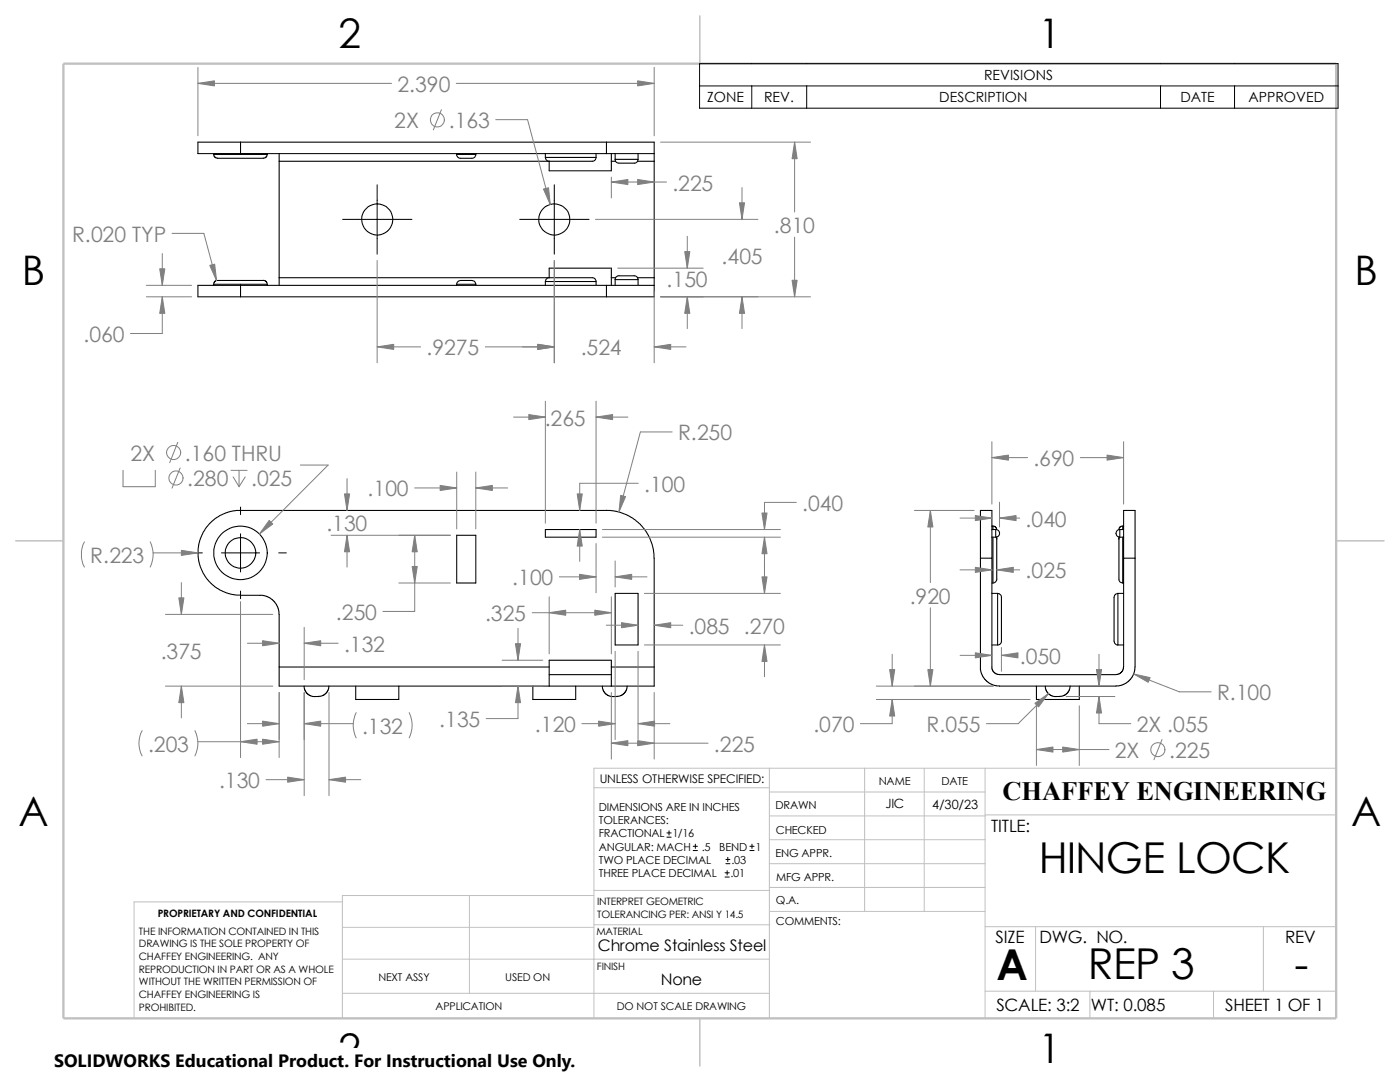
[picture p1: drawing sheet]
<svg xmlns="http://www.w3.org/2000/svg" width="279mm" height="216mm" viewBox="0 0 279 216" stroke-linecap="round" stroke-linejoin="round" font-family="sans-serif">
<g fill="none" stroke="#c0c0c0" stroke-width=".2">
<path d="M118.5 157.2h35M153.5 158h43.1M153.5 153.3v49.9M172.6 153.3v28.6M184.4 153.3v28.6M196.6 153.3v49.9M266.7 153.3h-148.2v49.9M68.3 180h-41.5v23.2M93.7 178.7v19.5M118.5 178.7h-50.2v24.5M118.5 177.7h35.1M153.5 162.8h43.1"/>
<path d="M153.5 167.6h43.1M153.5 172.3h43.1M153.5 177.1h43.1M196.6 162.6h70.1M68.3 191.4h85.2M68.3 198.2h85.2M68.3 185h50.2M118.5 184.5h35.1M153.6 181.9h43M196.6 184.9h70.1M196.6 197.8h70.1M206.7 184.9v12.9"/>
<path d="M217.5 197.8v5.4M242.2 197.8v5.4M252.1 184.9v12.9"/>
</g>
<path d="M139.7 3.1v9.6M3.1 107.9h9.6M266.7 107.9h9.5M139.7 203.2v9.5" fill="none" stroke="#c0c0c0" stroke-width=".21"/>
<path d="M12.7 12.7h254v190.5h-254z" fill="none" stroke="#c0c0c0" stroke-width=".47"/>
<g fill="none" stroke="#000" stroke-width=".21">
<path d="M42.7 30.8l.1 .5 .6 .3h9.2l.4-.2 .3-.6M42.7 30.8h10.6M42.7 30.6v.2M48 28.4h-8.5v2.2h8.5M48 30.6h73M48 28.4v2.2M48 28.4h73M53.3 30.6v.2M55.7 32.2v23.2M55.7 30.6v1.6M91.1 30.6v.2M91.1 30.8h3.9"/>
<path d="M95 30.6v.2M95 30.8a.73 .73 0 0 1-.8 .8h-2.3a.73 .73 0 0 1-.8-.8M108.8 30.6v.8M108.8 31.4h10.2M108.8 31.4a.8 .8 0 0 0 .8 .8v1.9h12.4v-1.9M119 30.6v.8M119 31.4a.73 .73 0 0 1-.8 .8h-62.5M121 28.4v2.2M121 30.6h9.6M121 28.4h9.6v2.2M122 32.2h.9M122 30.6v1.6"/>
<path d="M122.8 30.6v1.2M122.8 31.8h4.5M122.8 31.8a.72 .72 0 0 0 .7 .8h3.1a.73 .73 0 0 0 .7-.8M127.2 32.2h3.4M127.3 30.6v1.2M130.6 32.2v23.2M130.6 30.6v1.6M48 56.9h-8.5v2.3h8.5M48 56.9v2.3M48 59.2h73M48 56.9h73M52.6 56h-9.4l-.4 .2-.2 .5"/>
<path d="M52.6 55.9l.6 .3 .1 .5M53.3 56.7v.2M53.3 56.7h-10.6v.2M55.7 55.4h62.5a.78 .78 0 0 1 .8 .8M55.7 55.4v1.5M91.1 56.7v.2M91.1 56.7h3.9M95 56.7v.2M95 56.7a.8 .8 0 0 0-.8-.7h-2.3a.8 .8 0 0 0-.8 .7M108.8 56.2v.7M108.8 56.2h10.2M119 56.2v.7"/>
<path d="M121 56.9v2.3M121 56.9h9.6M122 55.4v-1.9h-12.4v1.9a.8 .8 0 0 0-.8 .8M122 55.4h.9M122 55.4v1.5M122.8 55.8v1.1M122.8 55.8h4.5M122.8 55.8a.73 .73 0 0 1 .7-.8h3.1a.78 .78 0 0 1 .7 .8M127.2 55.4h3.4M127.3 55.8v1.1M130.6 56.9v2.3h-9.6M130.6 55.4v1.5"/>
<path d="M91.1 106.8h3.9v9.5h-3.9zM108.8 105.7h10.2v1.5h-10.2zM122.8 118.4h4.5v10.3h-4.5zM195.7 111.4v22.2l.5 1.5 .6 .7 1.4 .9 1.3 .2h23.2l1.5-.3 1.1-.8 .6-.7 .6-1.5v-22.2M195.7 111.4v-9.5h2.3v9.5M195.7 111.4h2.3M198 105h.2v.7M198 111.4v22l.5 .9 1 .3h23.2l.9-.3 .4-.4 .2-.8v-21.7M198 118.4h1.1M198 107.2h.7M198 116.3h.2M198 105.7h.7"/>
<path d="M198.2 104.9l.4 .2 .3 .6M198.2 107.2v9.1M198.7 105.7a.76 .76 0 0 1 .8 .7 .76 .76 0 0 1-.8 .8M198.7 105.7v1.5M198.8 107.2l.1 .4M198.9 107.6v8a.78 .78 0 0 1-.7 .7M198.9 107.1v.5M199.1 118.4v10.3M199.1 118.4a.8 .8 0 0 1 .8 .8v8.7a.73 .73 0 0 1-.8 .8M223.1 118.4h1.1M223.1 118.4v10.3M223.1 118.4a.9 .9 0 0 0-.8 .8v8.7a.8 .8 0 0 0 .8 .8"/>
<path d="M223.3 107.6v8a.73 .73 0 0 0 .8 .7M223.3 107.1v.5M223.4 107.2l-.1 .4M223.5 105.7a.76 .76 0 0 0-.8 .7 .76 .76 0 0 0 .8 .8M223.5 107.2h.7M223.5 105.7h.7M223.5 105.7v1.5M224.1 105v.7M224.1 116.3h.1M224.1 105h.1M224.1 107.2v9.1M224.1 105l-.5 .1-.3 .6"/>
<path d="M224.2 111.4h2.3M224.2 111.4v-9.5h2.3v9.5M55.7 133.1v-10.5l-.2-1.3-.6-1.1-1-.9-1.2-.5-5.5-.1-2-.4-1.1-.5-1.3-.7-1.1-1.1-1.1-1.5-.6-1.4-.5-2v-1.6l.5-2 .5-1.1 .7-1.2 1.1-1.2 1.5-1.1 1.4-.6 2-.4 73.8-.1 2.8 .4 2.5 1.2 1.5 1.3 1.6 2.1 .9 2.6 .3 2v21.7M55.7 133.1h53.9M60.7 136.9l.1 .8 .7 .9 .7 .3 .6 .1 1.2-.1 .8-.3 .6-.6 .3-1.1M71 136.9v2.7h8.6v-2.7M106.3 136.9v2.7h8.6v-2.7M109.6 133.1v-1.4h12.4v1.4M109.6 134.6h12.4M109.6 133.1v3.8M120.2 136.9l.2 .8 .6 .9 .8 .3 .5 .1 1.2-.1 .8-.3 .6-.6 .3-1.1M122 133.1h8.6"/>
<path d="M122 133.1v3.8M130.6 133.1v3.8h-74.9v-3.8M198 128.7h1.1M206.8 136.9v2.7h8.6v-2.7M208.6 136.9l.1 .8 .7 .9 .7 .3 .6 .1 1.2-.1 .8-.3 .6-.6 .3-1.1M223.1 128.7h1.1"/>
<circle cx="75.3" cy="43.8" r="3.1"/>
<circle cx="110.6" cy="43.8" r="3.1"/>
<circle cx="48" cy="110.3" r="3.1"/>
<circle cx="48" cy="110.3" r="5.3"/>
</g>
<g fill="none" stroke="#000" stroke-width=".2">
<path d="M139.6 12.7h127.4v8.9h-127.4zM139.6 17.1h127.4M150 17.1v4.5M161 17.1v4.5M231.6 17.1v4.5M246.4 17.1v4.5M75.3 36.9v13.8M110.6 36.9v13.8M68.4 43.8h13.8M103.7 43.8h13.9M38.9 110.3h1.5M44.2 110.3h7.6"/>
<path d="M48 101.2v1.5M48 106.5v7.6M48 117.9v1.6M55.6 110.3h1.5M133.1 167h.8M133.1 166.2h.8M133.5 165.8v.8M138.3 169.7h.9M138.3 168.9h.9M138.8 168.4v.9M144.7 175h.8M144.7 174.2h.8"/>
<path d="M144.9 172.3h.8M144.9 171.5h.8M145.1 173.7v.9M145.2 171.1v.8M149.6 169.7h.9M149.6 168.9h.9M150.1 168.4v.9"/>
</g>
<g fill="none" stroke="#808080" stroke-width=".2">
<path d="M39.5 13.5v13.6M39.5 16.6h38.6M91.1 16.6h39.5M130.6 13.5v13.6M88.1 21.9l-1.6 4M98.9 23.9h6.4l4.5 16.9M122 35.3v4.2M122 36.3h11M131.8 28.4h30M148.1 37.4v6.4M158.6 28.4v13.9M29.2 59.2h9"/>
<path d="M29.2 56.9h9M32.4 59.2v7.3h-6.4M32.4 50.6v6.3M34.3 46.6h6.4l2.5 9.4M75.3 52v20.4M110.6 52v20.4M118.8 43.8h32.5M123.3 53.5h17M130.6 58.2v14.2M131.8 59.2h30M137.2 47.2v6.3M137.2 59.2v6.4"/>
<path d="M148.1 59.2v6.4M158.6 47.3v11.9M75.3 69.2h8.6M96.9 69.2h13.7M130.6 69.2h6.3M24.6 93.9v3.2h6.4v-3.2M35.5 88.3l-1.6 4M35.9 93.4l-1.6 4M46.1 93.9h3.2M46.5 95.2l1.2 1.9M47.7 93.9v3.2M48.9 95.2l-1.2 1.9"/>
<path d="M59.9 92.8h5.6l-13.7 13.8M69.3 95.5v6.4M82.8 97.4h8.3M91.1 94.2v11.3M95 94.2v11.3M95 97.4h6.3M102.5 83.2h6.3M108.8 80.1v24.3M119 83.2h6.3M119 80.1v24.3M127.4 96.4h-11.7v5.5M134.2 86.2h-6.4l-4.3 16"/>
<path d="M198 88.1v12.5M198 91.3h7.1M215.6 91.3h8.6M224.2 88.1v12.5M16.8 108.1a5.6 5.6 0 0 0 0 5.1M30 108.1a5.6 5.6 0 0 1 0 5.1M30.6 110.3h8.9M36.2 116.2v6.4M66.1 106.8h23.8M69.3 106.8v6.4M79.6 116.3h10.3M82.8 106.8v15.2h-6.4"/>
<path d="M109.6 119.1v11.4M111.6 115.1h7.4M115.7 105.7v6.3M119 108.5v9.8M120.2 105.7h35.5M120.2 107.2h35.5M122 119.1v11.4M122.8 111.9v5.2M122.8 115.1h6.3M128.6 118.4h27.1M152.6 107.2v11.2M158.9 100.2h-6.3v5.5"/>
<path d="M182.5 101.9h11.9M185.7 101.9v14.3M191.6 103.4h6.4M191.6 113.7h6.4M198.9 113.7h4.6M199.5 103.4h4M199.5 100.2v5M33 136.9h21.4M33 122.6h21.4M36.2 136.9v6.4M48 120.1v31.1M49.4 128.4h6.3"/>
<path d="M55.7 138.2v13M60.7 125.2v10.4M60.7 138.2v20.5M60.7 128.4h6.8M65.7 138.2v20.5M100.2 136.9h8.1M100.2 131.7h8.1M103.4 136.9v6.5h-6.4M103.4 125.4v6.3M106.2 122.3h15.8M121 124.8h6.3M122 138.2v13.3"/>
<path d="M122.8 130v17.6M127.3 130v17.6M128.6 128.7h27.1M130.6 138.2v13.3M130.6 124.8h5.7M152.6 128.7v6.3M174.9 139.6h30.7M174.9 136.9h23.3M178.1 139.6v4.8h-6.4M178.1 130.6v6.3M185.7 121.3v15.6M191.6 130.8h6.4"/>
<path d="M199.9 130.8h2.5M199.9 129.2v4.7M209.3 138.4l-6.1 6h-6.4M212.8 139h9.7M219.3 139v5.4h6.4M219.3 130.6v6.3M226.3 134.5l9.1 3.5h6.3M28.4 145.8a5.3 5.3 0 0 0 0 5M38.9 145.8a5.6 5.6 0 0 1 0 5M39.5 148h16.2M49.4 144.4h6.3M53.1 155.6h7.6"/>
<path d="M60.7 144.4h9.8M65.7 155.6h6.3M71.1 142.2a5.6 5.6 0 0 0 0 5M81.7 142.2a5.6 5.6 0 0 1 0 5M116.1 144.4h6.7M122 148.3h19.3M127.3 144.4h6.4M206.8 140.8v11.9M206.8 149.6h14.5M215.4 140.8v11.9M231.9 147.6l-1.6 4"/>
<circle cx="87.3" cy="23.9" r="1.41"/>
<circle cx="34.7" cy="90.3" r="1.41"/>
<circle cx="35.1" cy="95.4" r="1.41"/>
<circle cx="231.1" cy="149.6" r="1.4"/>
</g>
<g fill="#808080" stroke="#808080" stroke-width=".2">
<path d="M130.6 69.2l3.3-.5v1z"/>
<path d="M107.3 68.7l3.3 .5-3.3 .5z"/>
<path d="M158.6 28.4l.5 3.3h-1z"/>
<path d="M75.3 69.2l3.3-.5v1z"/>
<path d="M127.3 35.8l3.3 .5-3.3 .5z"/>
<path d="M122 36.3l3.3-.5v1z"/>
<path d="M147.6 40.5h1l-.5 3.3z"/>
<path d="M148.1 59.2l.5 3.3h-1z"/>
<path d="M108.5 37.7l1-.2 .3 3.3z"/>
<path d="M158.1 55.9h1l-.5 3.3z"/>
<path d="M32.4 59.2l.5 3.3h-1z"/>
<path d="M41.9 53l.9-.3 .4 3.3z"/>
<path d="M31.9 53.6h1l-.5 3.3z"/>
<path d="M136.7 50.2h1l-.5 3.3z"/>
<path d="M137.2 59.2l.5 3.3h-1z"/>
<path d="M127.3 16.1l3.3 .5-3.3 .5z"/>
<path d="M39.5 16.6l3.3-.5v1z"/>
<path d="M199.5 103.4l3.3-.5v1z"/>
<path d="M212.1 149.1l3.3 .5-3.3 .5z"/>
<path d="M178.1 139.6l.5 3.3h-1.1z"/>
<path d="M177.5 133.6h1.1l-.5 3.3z"/>
<path d="M185.7 101.9l.5 3.3h-1z"/>
<path d="M198 91.3l3.3-.5v1z"/>
<path d="M218.8 133.6h1l-.5 3.3z"/>
<path d="M206.8 149.6l3.3-.5v1z"/>
<path d="M199.9 130.8l3.3-.5v1z"/>
<path d="M194.6 130.3l3.4 .5-3.4 .5z"/>
<path d="M226.3 134.5l3.2 .7-.3 .9z"/>
<path d="M198.9 113.7l3.3-.5v1z"/>
<path d="M194.6 102.9l3.4 .5-3.4 .5z"/>
<path d="M220.9 90.8l3.3 .5-3.3 .5z"/>
<path d="M194.6 113.2l3.4 .5-3.4 .5z"/>
<path d="M185.2 133.6h1l-.5 3.3z"/>
<path d="M219.3 139l.5 3.3h-1z"/>
<path d="M206.5 140.3l2.8-1.9-2 2.7z"/>
<path d="M102.9 128.4h1l-.5 3.3z"/>
<path d="M123.9 98.8l.9 .3-1.3 3.1z"/>
<path d="M60.7 128.4l3.3-.6v1.1z"/>
<path d="M65.7 155.6l3.3-.5v1z"/>
<path d="M127.3 144.4l3.3-.5v1z"/>
<path d="M124 124.2l3.3 .6-3.3 .5z"/>
<path d="M53.7 103.8l.7 .8-2.6 2z"/>
<path d="M109.6 122.3l3.3-.5v1z"/>
<path d="M130.6 124.8l3.3-.6v1.1z"/>
<path d="M57.4 155.1l3.3 .5-3.3 .5z"/>
<path d="M115.7 114.6l3.3 .5-3.3 .5z"/>
<path d="M122.8 115.1l3.3-.5v1z"/>
<path d="M60.7 144.4l3.3-.5v1z"/>
<path d="M52.4 143.9l3.3 .5-3.3 .5z"/>
<path d="M152.1 115.1h1l-.5 3.3z"/>
<path d="M48 148l3.3-.5v1z"/>
<path d="M152.6 107.2l.5 3.3h-1z"/>
<path d="M152.1 102.4h1l-.5 3.3z"/>
<path d="M119 83.2l3.3-.5v1z"/>
<path d="M105.5 82.7l3.3 .5-3.3 .5z"/>
<path d="M95 97.4l3.3-.5v1z"/>
<path d="M87.8 96.9l3.3 .5-3.3 .5z"/>
<path d="M52.4 147.5l3.3 .5-3.3 .5z"/>
<path d="M52.4 127.8l3.3 .6-3.3 .5z"/>
<path d="M152.6 128.7l.5 3.3h-1z"/>
<path d="M119.5 143.9l3.3 .5-3.3 .5z"/>
<path d="M118.7 121.8l3.3 .5-3.3 .5z"/>
<path d="M82.3 113h1l-.5 3.3z"/>
<path d="M82.8 106.8l.5 3.3h-1z"/>
<path d="M36.2 136.9l.5 3.3h-1z"/>
<path d="M103.4 136.9l.5 3.3h-1z"/>
<path d="M68.7 98.6h1.1l-.5 3.3z"/>
<path d="M69.3 106.8l.5 3.3h-1.1z"/>
<path d="M36.2 109.8l3.3 .5-3.3 .5z"/>
<path d="M35.7 119.3h1l-.5 3.3z"/>
<path d="M115.2 98.6h1l-.5 3.3z"/>
<path d="M115.7 105.7l.5 3.3h-1z"/>
<path d="M122 148.3l3.3-.5v1z"/>
<path d="M127.3 147.8l3.3 .5-3.3 .5z"/>
</g>
<path d="M10.8 209.2h104.1v6.7h-104.1z" fill="#fff"/>
<g font-size="8.5">
<text x="207.3" y="174.1">HINGE LOCK</text>
<text x="198.8" y="195.5">A</text>
<text x="217.1" y="195.3">REP 3</text>
<text x="258.4" y="195.3">-</text>
</g>
<g font-size="8.1">
<text x="67.6" y="9.7">2</text>
<text x="207.3" y="9.7">1</text>
<text x="4.4" y="56.9">B</text>
<text x="270.3" y="56.9">B</text>
<text x="3.7" y="164.9">A</text>
<text x="269.7" y="164.9">A</text>
<text x="67.6" y="212.1">2</text>
<text x="207.3" y="212.1">1</text>
</g>
<text font-size="5.3" x="200.1" y="159.6">CHAFFEY ENGINEERING</text>
<g font-size="4.2" fill="#808080">
<text x="79.3" y="18.3">2.390</text>
<text x="78.7" y="25.5">2X</text>
<text x="89.6" y="25.5">.163</text>
<text x="134.2" y="38">.225</text>
<text x="154.5" y="46.5">.810</text>
<text x="14.4" y="48.3">R.020 TYP</text>
<text x="144" y="52.7">.405</text>
<text x="133" y="57.3">.150</text>
<text x="16.7" y="68.2">.060</text>
<text x="85.1" y="70.9">.9275</text>
<text x="115.9" y="70.9">.524</text>
<text x="108.7" y="84.9">.265</text>
<text x="135.3" y="87.8">R.250</text>
<text x="26" y="91.9">2X</text>
<text x="36.9" y="91.9">.160 THRU</text>
<text x="206.2" y="93">.690</text>
<text x="37.4" y="97">.280</text>
<text x="50.1" y="97">.025</text>
<text x="73.4" y="99">.100</text>
<text x="128.6" y="98.1">.100</text>
<text x="160.1" y="101.9">.040</text>
<text x="65.1" y="106">.130</text>
<text x="204.7" y="105.1">.040</text>
<text x="18" y="112.3">R.223</text>
<text x="102.2" y="116.8">.100</text>
<text x="204.7" y="115.4">.025</text>
<text x="67" y="123.7">.250</text>
<text x="96.8" y="124">.325</text>
<text x="181.6" y="120.4">.920</text>
<text x="32.1" y="131.5">.375</text>
<text x="68.7" y="130">.132</text>
<text x="137.4" y="126.4">.085 .270</text>
<text x="203.5" y="132.5">.050</text>
<text x="242.9" y="139.7">R.100</text>
<text x="29.5" y="150">.203</text>
<text x="72.3" y="146.4">.132</text>
<text x="87.7" y="145.1">.135</text>
<text x="106.8" y="146.1">.120</text>
<text x="142.5" y="150">.225</text>
<text x="162.3" y="146.1">.070</text>
<text x="184.9" y="146.1">R.055</text>
<text x="226.9" y="146.1">2X .055</text>
<text x="222.5" y="151.2">2X</text>
<text x="233.3" y="151.2">.225</text>
<text x="43.7" y="157.2">.130</text>
</g>
<text font-size="3.6" x="10.8" y="213">SOLIDWORKS Educational Product. For Instructional Use Only.</text>
<g font-size="3.4">
<text x="197.8" y="166">TITLE:</text>
<text x="198.7" y="188.1">SIZE</text>
<text x="207.5" y="188.1">DWG. NO.</text>
<text x="256.5" y="188.2">REV</text>
<text x="198.8" y="201.7">SCALE: 3:2</text>
<text x="217.7" y="201.8">WT: 0.085</text>
<text x="244.5" y="201.7">SHEET 1 OF 1</text>
</g>
<g font-size="3.2">
<text x="119.3" y="189.8">Chrome Stainless Steel</text>
<text x="131.9" y="196.6">None</text>
</g>
<g font-size="2.8">
<text x="196.4" y="16">REVISIONS</text>
<text x="141.1" y="20.4">ZONE</text>
<text x="152.5" y="20.4">REV.</text>
<text x="187.4" y="20.4">DESCRIPTION</text>
<text x="235.6" y="20.4">DATE</text>
<text x="249.2" y="20.4">APPROVED</text>
</g>
<g font-size="2.5">
<text x="176.7" y="161.3">JIC</text>
<text x="186" y="161.4">4/30/23</text>
</g>
<text font-size="2.4" x="119.7" y="156.2">UNLESS OTHERWISE SPECIFIED:</text>
<g font-size="2.2">
<text x="119.5" y="161.8">DIMENSIONS ARE IN INCHES</text>
<text x="154.8" y="161.5">DRAWN</text>
<text x="175.4" y="156.7">NAME</text>
<text x="187.9" y="156.7">DATE</text>
<text x="119.5" y="164.4">TOLERANCES:</text>
<text x="119.5" y="167.1">FRACTIONAL 1/16</text>
<text x="154.8" y="166.3">CHECKED</text>
<text x="119.5" y="172.4">TWO PLACE DECIMAL</text>
<text x="119.5" y="169.8">ANGULAR: MACH</text>
<text x="140" y="169.8">.5</text>
<text x="143.5" y="169.8">BEND</text>
<text x="146" y="172.4">.03</text>
<text x="150.7" y="169.8">1</text>
<text x="154.8" y="171">ENG APPR.</text>
<text x="119.5" y="175">THREE PLACE DECIMAL</text>
<text x="145.8" y="175">.01</text>
<text x="154.9" y="175.7">MFG APPR.</text>
<text x="154.9" y="184.7">COMMENTS:</text>
<text x="154.9" y="180.5">Q.A.</text>
</g>
<g font-size="2.1">
<text x="75.5" y="195.7">NEXT ASSY</text>
<text x="100.8" y="195.7">USED ON</text>
<text x="86.9" y="201.5">APPLICATION</text>
<text x="123.1" y="201.6">DO NOT SCALE DRAWING</text>
</g>
<g font-size="2">
<text x="31.5" y="183">PROPRIETARY AND CONFIDENTIAL</text>
<text x="119.2" y="183.1">TOLERANCING PER: ANSI Y 14.5</text>
<text x="119.2" y="180.6">INTERPRET GEOMETRIC</text>
<text x="27.7" y="186.5">THE INFORMATION CONTAINED IN THIS</text>
<text x="27.7" y="189.1">DRAWING IS THE SOLE PROPERTY OF</text>
<text x="27.7" y="191.6">CHAFFEY ENGINEERING. ANY</text>
<text x="119" y="186.6">MATERIAL</text>
<text x="27.7" y="194.1">REPRODUCTION IN PART OR AS A WHOLE</text>
<text x="27.7" y="196.6">WITHOUT THE WRITTEN PERMISSION OF</text>
<text x="119.1" y="193.5">FINISH</text>
<text x="27.7" y="201.7">PROHIBITED.</text>
<text x="27.7" y="199.1">CHAFFEY ENGINEERING IS</text>
</g>
</svg>
